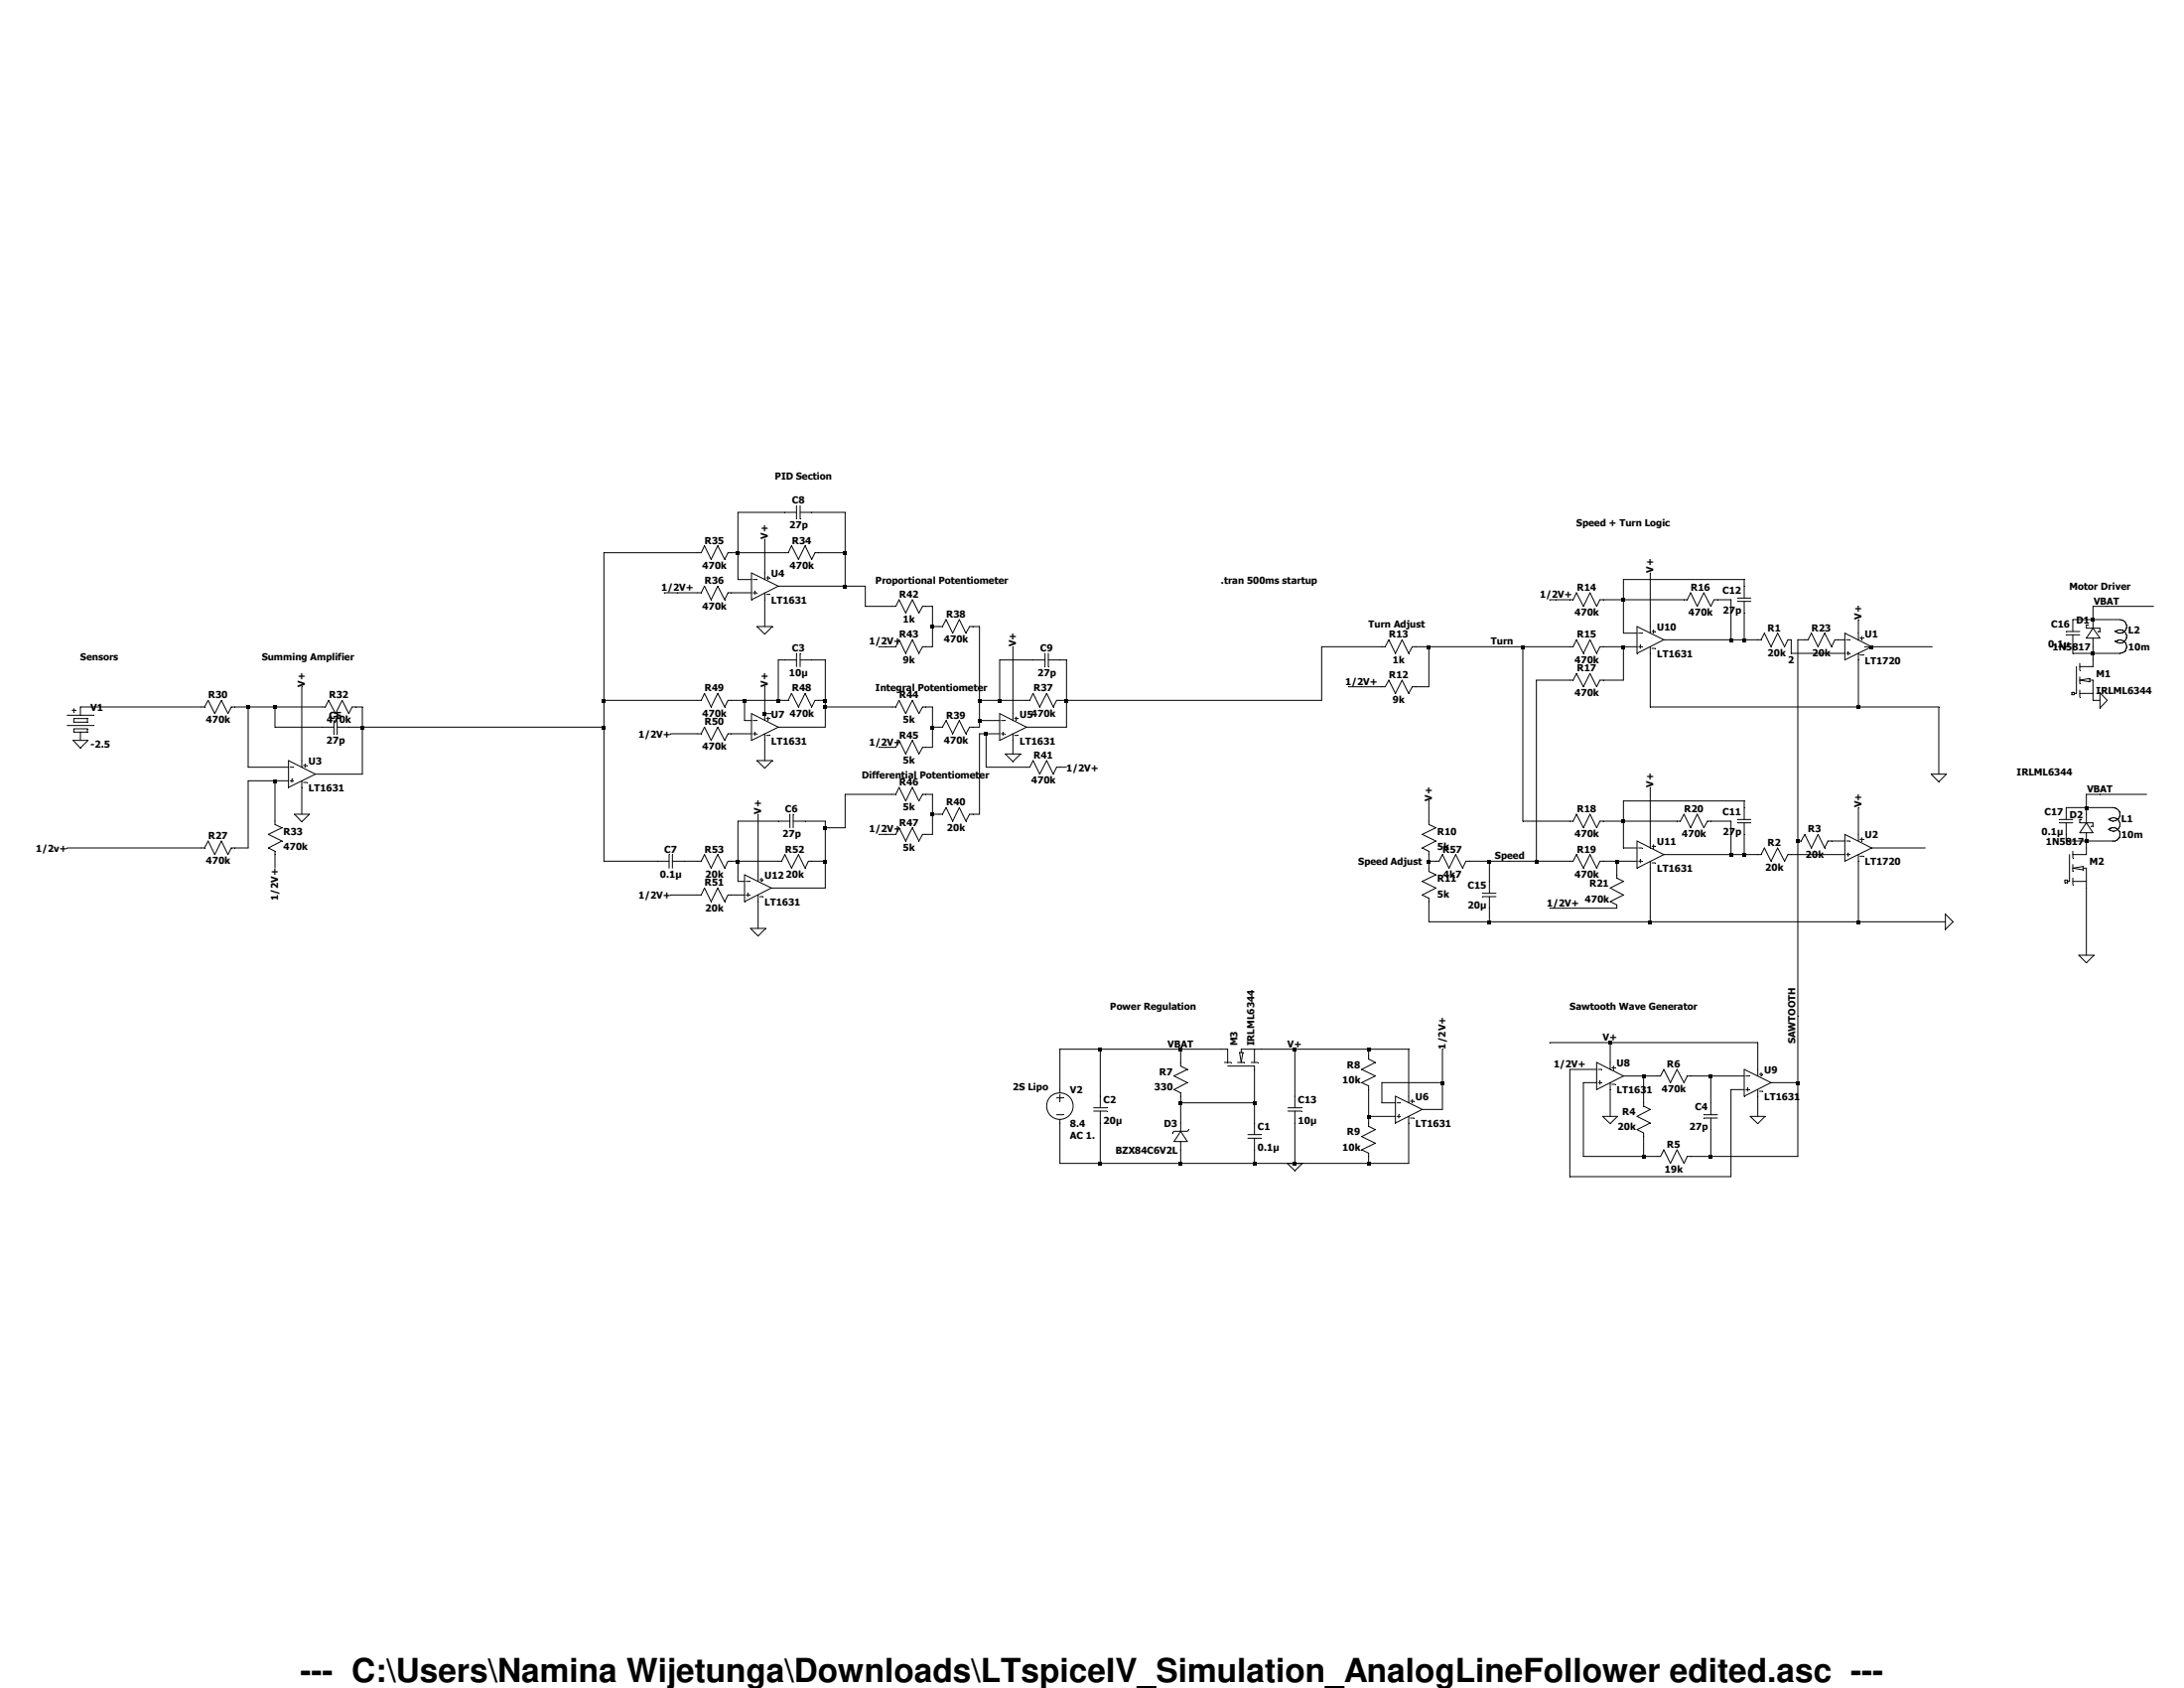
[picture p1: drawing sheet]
<svg xmlns="http://www.w3.org/2000/svg" width="279mm" height="216mm" viewBox="0 0 279 216" stroke-linecap="round" stroke-linejoin="round" font-family="sans-serif">
<g fill="none" stroke="#000" stroke-width=".13">
<path d="M200.8 76.7h.5l.4-.9 .9 1.8 .8-1.8 .9 1.8 .4-.9h.4M215.4 76.7h.5l.4-.9 .8 1.8 .9-1.8 .9 1.8 .4-.9h.4M222.3 76.9h1.7M222.3 76.5h1.7M223.1 75v1.5M223.1 76.9v1.5M176.8 82.7h.4l.5-.9 .8 1.8 .9-1.8 .8 1.8 .5-.9h.4M176.8 87.8h.4l.5-.8 .8 1.7 .9-1.7 .8 1.7 .5-.9h.4M200.8 82.7h.5l.4-.9 .9 1.8 .8-1.8 .9 1.8 .4-.9h.4M200.8 87h.5l.4-.9 .9 1.7 .8-1.7 .9 1.7 .4-.8h.4M209.4 80.1l3.5 1.7-3.5 1.8zM209.6 81h.5"/>
<path d="M209.6 82.7h.5M209.8 82.5v.4M211.1 80.1v.9M211.1 82.7v.9M211.3 80.8h.5M211.3 82.9h.5M211.5 80.6v.4M224.9 81.8h.4l.4-.8 .9 1.7 .8-1.7 .9 1.7 .4-.9h.5M230.9 81.8h.4l.4-.8 .9 1.7 .8-1.7 .9 1.7 .4-.9h.5M265 88.6h.3v.3h-.3zM265.6 85.3v3.4h-.4M266.1 88.7h1.7"/>
<path d="M266.1 87l1.2-.2v.4zM266.1 84.8v.9M266.1 86.6v.8M266.1 88.3v.9M267.3 87h.5v2.6M267.8 84.4v.9h-1.7M182.8 105v.5l.9 .4-1.8 .8 1.8 .9-1.8 .9 .9 .4v.4M182.8 111v.5l.9 .4-1.8 .8 1.8 .9-1.8 .9 .9 .4v.4M200.8 110.2h.5l.4-.9 .9 1.7 .8-1.7 .9 1.7 .4-.8h.4M200.8 105h.5l.4-.9 .9 1.8 .8-1.8 .9 1.8 .4-.9h.4M206.8 111.9v.4l.9 .4-1.7 .9 1.7 .9-1.7 .8 .8 .4v.5M209.4 107.6l3.5 1.7-3.5 1.7z"/>
<path d="M209.6 108.5h.5M209.6 110.2h.5M209.8 109.9v.5M211.1 107.6v.9M211.1 110.2v.8M211.3 108.2h.5M211.3 110.4h.5M211.5 108v.5M214.5 105h.5l.4-.9 .9 1.8 .8-1.8 .9 1.8 .4-.9h.5M222.3 105.2h1.7M222.3 104.8h1.7M223.1 103.3v1.5"/>
<path d="M223.1 105.2v1.5M224.9 109.3h.4l.4-.8 .9 1.7 .8-1.7 .9 1.7 .4-.9h.5M230 107.6h.4l.5-.9 .8 1.8 .9-1.8 .8 1.8 .4-.9h.5M175.1 135v.5l.8 .4-1.7 .9 1.7 .8-1.7 .9 .9 .4v.5M204.3 135.9l3.4 1.7-3.4 1.8zM204.5 136.8h.4M204.5 138.5h.4M204.7 138.3v.4M206 135.9v.9M206 138.5v.9M206.2 136.6h.4M206.2 138.7h.4"/>
<path d="M206.4 136.4v.4M212 137.6h.4l.5-.8 .8 1.7 .8-1.7 .9 1.7 .5-.9h.4M223.1 136.8l3.5 1.7-3.5 1.7zM223.4 137.6h.4M223.4 139.4h.4M223.6 139.1v.5M224.9 136.8v.8M224.9 139.4v.8M225.1 137.4h.4M225.1 139.6h.4M225.3 137.2v.4M175.1 143.6v.5l.8 .4-1.7 .9 1.7 .8-1.7 .9 .9 .4v.4"/>
<path d="M178.5 140.2l3.4 1.7-3.4 1.7zM178.7 141.1h.5M178.7 142.8h.5M178.9 142.6v.4M180.2 140.2v.9M180.2 142.8v.8M180.4 140.8h.5M180.4 143h.5M180.7 140.6v.5M210.3 141.1v.4l.8 .4-1.7 .9 1.7 .8-1.7 .9 .9 .4v.5M212 147.9h.4l.5-.8 .8 1.7 .8-1.7 .9 1.7 .5-.9h.4M218 143h1.7"/>
<path d="M218 142.6h1.7M218.9 141.1v1.5M218.9 143v1.5"/>
</g>
<path d="M264.2 112.6h.3v.3h-.3zM264.8 109.3v3.4h-.5M265.2 112.7h1.7M265.2 111l1.3-.2v.5zM265.2 108.9v.8M265.2 110.6v.9M265.2 112.3v.9M266.5 111h.4v2.6M266.9 108.5v.8h-1.7" fill="none" stroke="#000" stroke-width=".13"/>
<g fill="none" stroke="#000" stroke-width=".13">
<path d="M85 75.8h4.7l.4-.8 .9 1.7 .8-1.7 .9 1.7 .4-.9h3M96.1 73.3l3.5 1.7-3.5 1.7zM96.4 74.1h.4M96.4 75.8h.4M96.6 75.6v.4M97.8 69v5.1M97.8 75.8v4.3M98 73.9h.5M98 76h.5M98.3 73.7v.4M99.6 75h11.1v2.6h3.9l.4-.9 .9 1.7 .8-1.7 .9 1.7 .4-.8h1.3v5.1h-1.3l-.4 .9-.9-1.8-.8 1.8-.9-1.8-.4 .9h-2.2M101.9 65.5h-7.5v8.6h1.7"/>
<path d="M101.9 64.7v1.7M102.4 64.7v1.7M102.4 65.5h5.7v9.5M108.1 70.7h-3.8l-.5 .8-.8-1.7-.8 1.7-.9-1.7-.5 .9h-7.7l-.4 .8-.9-1.7-.8 1.7-.9-1.7-.4 .9h-12.4v39.5h8.3M198.2 76.7h2.6M205.1 76.7h10.3M211.1 73.3v6.8M219.7 76.7h1.7v5.1M223.1 75v-.9h-15.4v6.9h1.7M223.1 78.4v3.4M237.7 79.2v2.6M267.1 79.9h-.2v.4h1.7v.5h-.2"/>
<path d="M275.5 77.6h-7.7v2.7M8.6 91.5h3.4M8.6 92.8h3.4M9.2 90.8h.5M9.4 94.7h1.9l-1 1zM9.4 91.9h1.8v.5h-1.8zM9.4 93.2h1.8v.4h-1.8zM9.4 90.6v.5M10.3 91.5v-1.1h15.9l.4-.8 .9 1.7 .8-1.7 .9 1.7 .4-.9h12l.4-.8 .9 1.7 .9-1.7 .8 1.7 .4-.9h1.4v8.6h-6.1M10.3 93.6v1.1M31.7 90.4v7.7h5.2M35.2 90.4v2.6h7.5"/>
<path d="M35.2 99.9v5.6l.9 .4-1.8 .8 1.8 .9-1.8 .9 .9 .4v2.1M36.9 99.9h-5.2v8.6h-2.1l-.4 .8-.9-1.7-.8 1.7-.9-1.7-.4 .9h-17.6M36.9 97.3l3.4 1.7-3.4 1.7zM37.1 98.1h.4M37.1 99.9h.4M37.3 99.7v.4M38.6 87.8v10.3M38.6 99.9v4.2M38.8 97.9h.5M39 97.7v.4M42.7 92.2v1.7M43.1 93h34.2"/>
<path d="M43.1 92.2v1.7M77.3 89.6h12.4l.4-.9 .9 1.7 .8-1.7 .9 1.7 .4-.8h7.7l.5-.9 .9 1.7 .8-1.7 .8 1.7 .5-.8h1.3M85.8 93.9h3.9l.4-.9 .9 1.7 .8-1.7 .9 1.7 .4-.8h3M95.2 89.6v2.6h.9M96.1 91.3l3.5 1.7-3.5 1.7zM96.4 92.2h.4M96.4 93.9h.4M96.6 93.6v.5M96.9 80.1h1.9l-1 1zM96.9 97.3h1.9l-1 1zM97.8 87.8v4.4M97.8 93.9v3.4"/>
<path d="M97.8 91.3h.9M98 91.9h.5M98 94.1h.5M98.3 91.7v.5M101.9 84.4h-2.3v5.2M101.9 83.6v1.7M102.4 84.4h3.2v8.6h-6M102.4 83.6v1.7M105.6 90.4h9l.4-.8 .9 1.7 .8-1.7 .9 1.7 .4-.9h1.3v5.2h-1.3l-.4 .8-.9-1.7-.8 1.7-.9-1.7-.4 .9h-2.2M119.3 80.1h1.3l.4-.9 .9 1.8 .8-1.8 .9 1.8 .4-.9h1.3v12.9h-1.3l-.4 .9-.9-1.7-.8 1.7-.9-1.7-.4 .8h-1.3M125.3 92.2h2.6M126.2 93.9v4.2h5.5l.5-.8 .8 1.7 .9-1.7 .8 1.7 .5-.9h1.2"/>
<path d="M127.9 91.3l3.4 1.7-3.4 1.7zM127.9 93.9h-2.6v10.2h-1.3l-.4 .9-.9-1.7-.8 1.7-.9-1.7-.4 .8h-1.3M128.1 92.2h.4M128.1 93.9h.4M128.3 93.6v.5M128.6 96.4h2l-1 1zM129.6 82.7v9.5M129.6 93.9v2.5M129.8 91.9h.4M129.8 94.1h.4M130 91.7v.5M133.7 84.4h-5.8v5.2"/>
<path d="M133.7 83.6v1.7M134.1 84.4h2.3v8.6h-5.1M134.1 83.6v1.7M172.5 87.8h4.3M176.8 82.7h-7.7v6.9h-33.9l-.5 .8-.8-1.7-.9 1.7-.8-1.7-.5 .9h-6.4M181.1 82.7h19.7M182.8 82.7v5.1h-1.7M194.8 82.7v22.3h6M200.8 87h-4.2v23.2M205.1 82.7h4.3M207.7 82.7v4.3h-2.6M211.1 83.6v6.8h36.9v8.6"/>
<path d="M212.9 81.8h12M229.2 81.8v1.8h6.8M230.9 81.8h-.9v66.1h-13.7M235.2 81.8h.8M236 81l3.4 1.7-3.4 1.7zM236.2 81.8h.4M236.2 83.6h.4M236.4 83.4v.4M237.7 83.6v6.8M238 81.6h.4M238 83.8h.4M238.2 81.4v.4"/>
<path d="M238.6 82.7h8.6M247.1 99h1.9l-1 1zM264.3 80.8h1.8M264.3 81.2h1.8M265.2 81.2v2.4h6a.86 .86 0 0 0 .8-1.2 .86 .86 0 0 0-1.4-.3M267.8 81.6v2.8M267.8 80.3l.8 1.3h-1.7zM267.8 89.6h.8M268.6 88.6l1 1-1 1zM270.6 80.8a.86 .86 0 0 1 1.2 0 .86 .86 0 0 1 0 1.2 .86 .86 0 0 1-1.2 0M270.6 80.7a.87 .87 0 0 0 1.4-.3 .87 .87 0 0 0-.8-1.2h-6v1.6M37.7 104.1h1.9l-1 1z"/>
<path d="M38.8 100.1h.5M85.6 109.3v1.7M85.8 114.5h3.9l.4-.9 .9 1.7 .8-1.7 .9 1.7 .4-.8h2.1M86 110.2h3.7l.4-.9 .9 1.7 .8-1.7 .9 1.7 .4-.8h6.9l.4-.9 .9 1.7 .9-1.7 .8 1.7 .4-.8h2.2M86 109.3v1.7M95.2 111.9l3.5 1.7-3.5 1.7zM95.5 112.7h.4M95.5 114.5h.4M95.7 114.3v.4M96 118.7h2l-1 1zM97 104.1v8.6M97 114.5v4.2"/>
<path d="M97.2 112.5h.4M97.2 114.7h.4M97.4 112.3v.4M101 105h-6.6v7.7h.8M101 104.1v1.8M101.5 105h4.1v8.6h-6.9M101.5 104.1v1.8M105.6 105.9h2.5v-4.3h6.5l.4-.9 .9 1.7 .8-1.7 .9 1.7 .4-.8h1.3v5.1h-1.3l-.4 .9-.9-1.7-.8 1.7-.9-1.7-.4 .8h-2.2M182.8 110.2h1.3l.4-.9 .9 1.7 .8-1.7 .9 1.7 .4-.8h13.3M182.8 102.4v2.6M182.8 109.3v1.7M182.8 115.3v2.6h66.1"/>
<path d="M189.7 114.7h1.7M189.7 114.3h1.7M190.5 110.2v4.1M190.5 114.7v3.2M198.2 116.2h8.6M205.1 110.2h4.3M205.1 105h9.4M206.8 110.2v1.7M211.1 100.7v6.9M211.1 111v6.9M212.9 109.3h12M218.9 105h2.5v4.3"/>
<path d="M223.1 103.3v-.9h-15.4v6.1h1.7M223.1 106.7v2.6M229.2 109.3h6.8M234.3 107.6h1.7M236 106.7l3.4 1.8-3.4 1.7zM236.2 107.6h.4M236.2 109.3h.4M236.4 109.1v.4M237.7 103.3v4.3M237.7 109.3v8.6M238 107.4h.4M238 109.5h.4"/>
<path d="M238.2 107.1v.5M239.4 108.5h6.9M248.9 116.9l1 1-1 1zM263.5 105.2h1.7M263.5 104.8h1.7M264.3 105.2v2.4h6.2a.86 .86 0 0 0 .6-1.3 .86 .86 0 0 0-1.4-.2M266.3 104.8h-.2v.4h1.7v.5h-.3M266.9 105.2l.9 1.3h-1.7zM266.9 106.5v2M266.9 113.6v8.6M269.7 104.8a.86 .86 0 0 1 1.3 0 .86 .86 0 0 1 0 1.2 .86 .86 0 0 1-1.3 0M269.7 104.8a.86 .86 0 0 0 1.4-.3 .86 .86 0 0 0-.8-1.2h-6v1.5"/>
<path d="M274.6 101.6h-7.7v3.6M135.6 140v.8M140.8 134.2v7.5M151 134.2v2.2l.9 .4-1.7 .8 1.7 .9-1.7 .9 .8 .4v4.9M156.6 135.9h.9M157.1 135.9v-1.7h-21.5v5.6M157.1 136.4h3.4v8.7M158.3 135.9h.9M158.6 134.6h.4l-.2 1.3zM158.8 134.6v-.4h21.4v6M160.1 135.9h.8M160.5 134.2v1.7"/>
<path d="M165.7 134.2v7.5M175.1 134.2v.8M175.1 139.4v4.2M184.5 134.2v7.7h-2.6M184.5 138.5h-7.7v2.6h1.7M198.2 133.3h26.7v3.5M204.3 136.8h-3.5v13.7h20.6v-11.1h1.7M204.3 138.5h-1.7v9.4h9.4M206 133.3v2.6M206 139.4v3.4M207.7 137.6h4.3M210.3 137.6v3.5"/>
<path d="M216.3 137.6h6.8M218.9 137.6v3.5M226.6 138.5h3.4M265.9 122.2h2l-1 .9zM135.2 140.4h.8M135.2 142.6h.8M135.6 143.2v5.6h44.6v-5.2M139.9 141.7h1.7M139.9 142.1h1.7M140.8 142.1v6.7M151 146v2.8M151 144.7l.9 1.3h-1.7z"/>
<path d="M151 141.1h9.5M152.1 144.5l-.2 .2h-1.7l-.2 .2M159.6 145.1h1.7M159.6 145.6h1.7M160.5 145.6v3.2M164.7 148.8l1 .9 .9-.9M164.8 141.7h1.7M164.8 142.1h1.7M165.7 142.1v6.7M175.1 142.8h3.4M175.1 147.9v.9M205 142.8h1.9l-.9 .9z"/>
<path d="M210.3 145.4v2.5M218.9 144.5v3.4M223.9 142.8h1.9l-.9 .9zM224.9 140.2v2.6"/>
<circle cx="135.6" cy="141.5" r="1.7"/>
</g>
<g fill="#000">
<path d="M94.2 70.5h.5v.5h-.5zM107.9 70.5h.5v.5h-.5zM107.9 74.8h.5v.4h-.5zM119.1 79.9h.4v.5h-.4zM207.5 76.5h.4v.5h-.4zM267.5 79h.5v.5h-.5zM31.5 90.2h.5v.5h-.5zM35 90.2h.4v.5h-.4zM35 99.7h.4v.4h-.4zM46.1 92.8h.5v.5h-.5zM77 89.4h.5v.4h-.5zM77 92.8h.5v.5h-.5z"/>
<path d="M95 89.4h.5v.4h-.5zM97.6 91.1h.5v.4h-.5zM99.4 89.4h.4v.4h-.4zM105.4 89.4h.4v.4h-.4zM105.4 90.2h.4v.5h-.4zM119.1 92.8h.4v.5h-.4zM125.1 89.4h.5v.4h-.5zM125.1 91.9h.5v.5h-.5zM125.9 93.6h.5v.5h-.5zM127.7 89.4h.4v.4h-.4zM136.2 89.4h.5v.4h-.5zM182.6 82.5h.4v.5h-.4z"/>
<path d="M194.6 82.5h.5v.5h-.5zM207.5 82.5h.4v.5h-.4zM221.2 81.6h.5v.5h-.5zM222.9 81.6h.5v.5h-.5zM237.5 90.2h.5v.5h-.5zM239.2 82.5h.5v.5h-.5zM267.5 83.4h.5v.4h-.5zM94.2 109.9h.5v.5h-.5zM105.4 105.7h.4v.4h-.4zM105.4 109.9h.4v.5h-.4zM119.1 103.9h.4v.5h-.4zM182.6 109.9h.4v.5h-.4z"/>
<path d="M190.3 109.9h.5v.5h-.5zM190.3 117.7h.5v.5h-.5zM196.3 109.9h.5v.5h-.5zM206.6 109.9h.5v.5h-.5zM207.5 104.8h.4v.5h-.4zM210.9 117.7h.5v.5h-.5zM221.2 109.1h.5v.5h-.5zM222.9 109.1h.5v.5h-.5zM229.8 107.4h.5v.4h-.5zM237.5 117.7h.5v.5h-.5zM266.7 103.1h.5v.4h-.5zM266.7 107.4h.5v.4h-.5z"/>
<path d="M140.5 134h.5v.5h-.5zM150.8 134h.5v.5h-.5zM165.4 134h.5v.5h-.5zM174.9 134h.4v.5h-.4zM184.3 138.3h.5v.4h-.5zM205.8 133.1h.4v.5h-.4zM210.1 137.4h.4v.5h-.4zM218.7 137.4h.4v.5h-.4zM229.8 138.3h.5v.4h-.5zM140.5 148.6h.5v.5h-.5zM150.8 140.8h.5v.5h-.5zM150.8 148.6h.5v.5h-.5z"/>
<path d="M160.3 140.8h.4v.5h-.4zM160.3 148.6h.4v.5h-.4zM165.4 148.6h.5v.5h-.5zM174.9 142.6h.4v.4h-.4zM174.9 148.6h.4v.5h-.4zM210.1 147.7h.4v.5h-.4zM218.7 147.7h.4v.5h-.4z"/>
</g>
<text font-size="4.2" x="38.4" y="215.2">--- C:\Users\Namina Wijetunga\Downloads\LTspiceIV_Simulation_AnalogLineFollower edited.asc ---</text>
<g font-size="1.2">
<text x="99.1" y="61.3">PID Section</text>
<text x="101.3" y="64.4">C8</text>
<text x="90.2" y="69.6">R35</text>
<text x="98.3" y="69" transform="rotate(-90 98.3 69)">V+</text>
<text x="101" y="67.6">27p</text>
<text x="101.3" y="69.6">R34</text>
<text x="201.7" y="67.4">Speed + Turn Logic</text>
<text x="84.6" y="75.6">1/2V+</text>
<text x="89.9" y="72.8">470k</text>
<text x="89.9" y="77.9">470k</text>
<text x="90.2" y="74.7">R36</text>
<text x="98.7" y="73.8">U4</text>
<text x="98.7" y="77.2">LT1631</text>
<text x="101" y="72.8">470k</text>
<text x="112" y="74.6">Proportional Potentiometer</text>
<text x="115.1" y="76.5">R42</text>
<text x="156.2" y="74.6">.tran 500ms startup</text>
<text x="197" y="76.5">1/2V+</text>
<text x="201.8" y="75.6">R14</text>
<text x="211.5" y="73.3" transform="rotate(-90 211.5 73.3)">V+</text>
<text x="216.3" y="75.6">R16</text>
<text x="220.4" y="75.9">C12</text>
<text x="264.8" y="75.5">Motor Driver</text>
<text x="267.8" y="77.3">VBAT</text>
<text x="101.3" y="83.3">C3</text>
<text x="111.2" y="82.5">1/2V+</text>
<text x="115.1" y="81.6">R43</text>
<text x="115.5" y="79.6">1k</text>
<text x="120.8" y="82.2">470k</text>
<text x="121.1" y="79">R38</text>
<text x="130" y="82.7" transform="rotate(-90 130 82.7)">V+</text>
<text x="133.1" y="83.3">C9</text>
<text x="175.1" y="80.2">Turn Adjust</text>
<text x="177.7" y="81.6">R13</text>
<text x="190.8" y="82.5">Turn</text>
<text x="201.5" y="78.8">470k</text>
<text x="201.8" y="81.6">R15</text>
<text x="212" y="80.6">U10</text>
<text x="216" y="78.8">470k</text>
<text x="220.4" y="78.5">27p</text>
<text x="226.1" y="80.7">R1</text>
<text x="226.1" y="84">20k</text>
<text x="231.8" y="80.7">R23</text>
<text x="231.9" y="83.9">20k</text>
<text x="238.2" y="79.2" transform="rotate(-90 238.2 79.2)">V+</text>
<text x="238.6" y="81.5">U1</text>
<text x="262" y="82.8">0.1µ</text>
<text x="262.4" y="80.2">C16</text>
<text x="262.6" y="83.2">1N5817</text>
<text x="265.6" y="79.8">D1</text>
<text x="272.3" y="81.1">L2</text>
<text x="272.3" y="83.2">10m</text>
<text x="10.3" y="84.5">Sensors</text>
<text x="26.7" y="89.3">R30</text>
<text x="33.5" y="84.5">Summing Amplifier</text>
<text x="39" y="87.8" transform="rotate(-90 39 87.8)">V+</text>
<text x="42.1" y="89.3">R32</text>
<text x="90.2" y="88.4">R49</text>
<text x="98.3" y="87.8" transform="rotate(-90 98.3 87.8)">V+</text>
<text x="101" y="86.5">10µ</text>
<text x="101.3" y="88.4">R48</text>
<text x="112" y="88.3">Integral Potentiometer</text>
<text x="115.1" y="89.3">R44</text>
<text x="115.5" y="84.8">9k</text>
<text x="132.2" y="88.4">R37</text>
<text x="132.8" y="86.5">27p</text>
<text x="172.1" y="87.6">1/2V+</text>
<text x="177.7" y="86.7">R12</text>
<text x="178.2" y="89.9">9k</text>
<text x="178.2" y="84.8">1k</text>
<text x="201.5" y="84.8">470k</text>
<text x="201.5" y="89.1">470k</text>
<text x="201.8" y="85.9">R17</text>
<text x="212" y="84.1">LT1631</text>
<text x="228.8" y="84.8">2</text>
<text x="238.6" y="84.9">LT1720</text>
<text x="268.2" y="86.7">M1</text>
<text x="268.2" y="88.8">IRLML6344</text>
<text x="11.6" y="90.9">V1</text>
<text x="11.6" y="95.7">-2.5</text>
<text x="26.4" y="92.5">470k</text>
<text x="41.8" y="95.1">27p</text>
<text x="41.8" y="92.5">470k</text>
<text x="42.1" y="91.9">C5</text>
<text x="81.7" y="94.4">1/2V+</text>
<text x="89.9" y="91.7">470k</text>
<text x="89.9" y="95.9">470k</text>
<text x="90.2" y="92.8">R50</text>
<text x="98.7" y="91.8">U7</text>
<text x="98.7" y="95.2">LT1631</text>
<text x="101" y="91.7">470k</text>
<text x="111.2" y="95.3">1/2V+</text>
<text x="115.1" y="94.4">R45</text>
<text x="115.5" y="92.5">5k</text>
<text x="120.8" y="95.1">470k</text>
<text x="121.1" y="91.9">R39</text>
<text x="130.5" y="91.8">U5470k</text>
<text x="130.5" y="95.2">LT1631</text>
<text x="39.5" y="97.8">U3</text>
<text x="39.5" y="101.2">LT1631</text>
<text x="110.3" y="99.5">Differential Potentiometer</text>
<text x="115.1" y="100.5">R46</text>
<text x="115.5" y="97.7">5k</text>
<text x="132" y="100.2">470k</text>
<text x="132.2" y="97">R41</text>
<text x="136.4" y="98.6">1/2V+</text>
<text x="211.5" y="100.7" transform="rotate(-90 211.5 100.7)">V+</text>
<text x="258" y="99.1">IRLML6344</text>
<text x="267" y="101.3">VBAT</text>
<text x="26.7" y="107.3">R27</text>
<text x="36.3" y="106.8">R33</text>
<text x="97.4" y="104.1" transform="rotate(-90 97.4 104.1)">V+</text>
<text x="100.1" y="107.1">27p</text>
<text x="100.5" y="103.9">C6</text>
<text x="111.2" y="106.5">1/2V+</text>
<text x="115.1" y="105.6">R47</text>
<text x="115.5" y="103.7">5k</text>
<text x="121.1" y="103">R40</text>
<text x="121.2" y="106.3">20k</text>
<text x="183.2" y="102.4" transform="rotate(-90 183.2 102.4)">V+</text>
<text x="183.9" y="106.8">R10</text>
<text x="201.5" y="107.1">470k</text>
<text x="201.8" y="103.9">R18</text>
<text x="215.2" y="107.1">470k</text>
<text x="215.5" y="103.9">R20</text>
<text x="220.4" y="104.2">C11</text>
<text x="220.4" y="106.8">27p</text>
<text x="231.3" y="106.5">R3</text>
<text x="238.2" y="103.3" transform="rotate(-90 238.2 103.3)">V+</text>
<text x="238.6" y="107.2">U2</text>
<text x="261.2" y="106.8">0.1µ</text>
<text x="261.6" y="104.2">C17</text>
<text x="264.8" y="104.6">D2</text>
<text x="271.4" y="105.1">L1</text>
<text x="271.4" y="107.2">10m</text>
<text x="4.6" y="109">1/2v+</text>
<text x="26.4" y="110.5">470k</text>
<text x="36.3" y="108.8">470k</text>
<text x="84.5" y="112.3">0.1µ</text>
<text x="85" y="109.1">C7</text>
<text x="90.2" y="113.3">R51</text>
<text x="90.2" y="109.1">R53</text>
<text x="90.3" y="112.3">20k</text>
<text x="97.8" y="112.4">U12</text>
<text x="100.5" y="109.1">R52</text>
<text x="100.5" y="112.3">20k</text>
<text x="115.5" y="108.8">5k</text>
<text x="173.8" y="110.7">Speed Adjust</text>
<text x="183.9" y="108.8">5k</text>
<text x="183.9" y="112.8">R11</text>
<text x="184.6" y="109.1">R57</text>
<text x="184.7" y="112.3">4k7</text>
<text x="187.8" y="113.7">C15</text>
<text x="191.3" y="109.9">Speed</text>
<text x="201.5" y="112.3">470k</text>
<text x="201.8" y="109.1">R19</text>
<text x="203.4" y="113.5">R21</text>
<text x="212" y="108.1">U11</text>
<text x="212" y="111.5">LT1631</text>
<text x="225.8" y="111.4">20k</text>
<text x="226.1" y="108.2">R2</text>
<text x="231" y="109.7">20k</text>
<text x="238.6" y="110.7">LT1720</text>
<text x="261.7" y="108.1">1N5817</text>
<text x="267.3" y="110.7">M2</text>
<text x="35.6" y="115.2" transform="rotate(-90 35.6 115.2)">1/2V+</text>
<text x="81.7" y="115">1/2V+</text>
<text x="90.3" y="116.5">20k</text>
<text x="97.8" y="115.8">LT1631</text>
<text x="183.9" y="114.8">5k</text>
<text x="187.8" y="116.2">20µ</text>
<text x="197.9" y="115.9">1/2V+</text>
<text x="202.8" y="115.4">470k</text>
<text x="142" y="129.1">Power Regulation</text>
<text x="200.8" y="129.1">Sawtooth Wave Generator</text>
<text x="148.3" y="137.5">R7</text>
<text x="149.4" y="133.9">VBAT</text>
<text x="158.3" y="133.8" transform="rotate(-90 158.3 133.8)">M3</text>
<text x="160.5" y="133.8" transform="rotate(-90 160.5 133.8)">IRLML6344</text>
<text x="164.7" y="133.9">V+</text>
<text x="172.3" y="136.7">R8</text>
<text x="185" y="134.2" transform="rotate(-90 185 134.2)">1/2V+</text>
<text x="198.8" y="136.5">1/2V+</text>
<text x="205.1" y="133.1">V+</text>
<text x="206.8" y="136.4">U8</text>
<text x="213.3" y="136.5">R6</text>
<text x="225.7" y="137.3">U9</text>
<text x="229.7" y="133.5" transform="rotate(-90 229.7 133.5)">SAWTOOTH</text>
<text x="129.6" y="139.4">2S Lipo</text>
<text x="136.9" y="139.9">V2</text>
<text x="141.2" y="141.1">C2</text>
<text x="141.2" y="143.7">20µ</text>
<text x="147.7" y="139.4">330</text>
<text x="166.1" y="141.1">C13</text>
<text x="166.1" y="143.7">10µ</text>
<text x="171.7" y="138.6">10k</text>
<text x="181.1" y="140.7">U6</text>
<text x="206.8" y="139.9">LT1631</text>
<text x="207.6" y="142.6">R4</text>
<text x="212.6" y="139.7">470k</text>
<text x="216.9" y="142">C4</text>
<text x="225.7" y="140.7">LT1631</text>
<text x="136.9" y="145.6">AC 1.</text>
<text x="136.9" y="144.1">8.4</text>
<text x="142.7" y="147.6">BZX84C6V2L</text>
<text x="148.9" y="144.1">D3</text>
<text x="160.9" y="144.6">C1</text>
<text x="160.9" y="147.2">0.1µ</text>
<text x="171.7" y="147.2">10k</text>
<text x="172.3" y="145.2">R9</text>
<text x="181.1" y="144.1">LT1631</text>
<text x="207" y="144.6">20k</text>
<text x="213.3" y="146.8">R5</text>
<text x="216.2" y="144.6">27p</text>
<text x="213" y="150">19k</text>
</g>
</svg>
